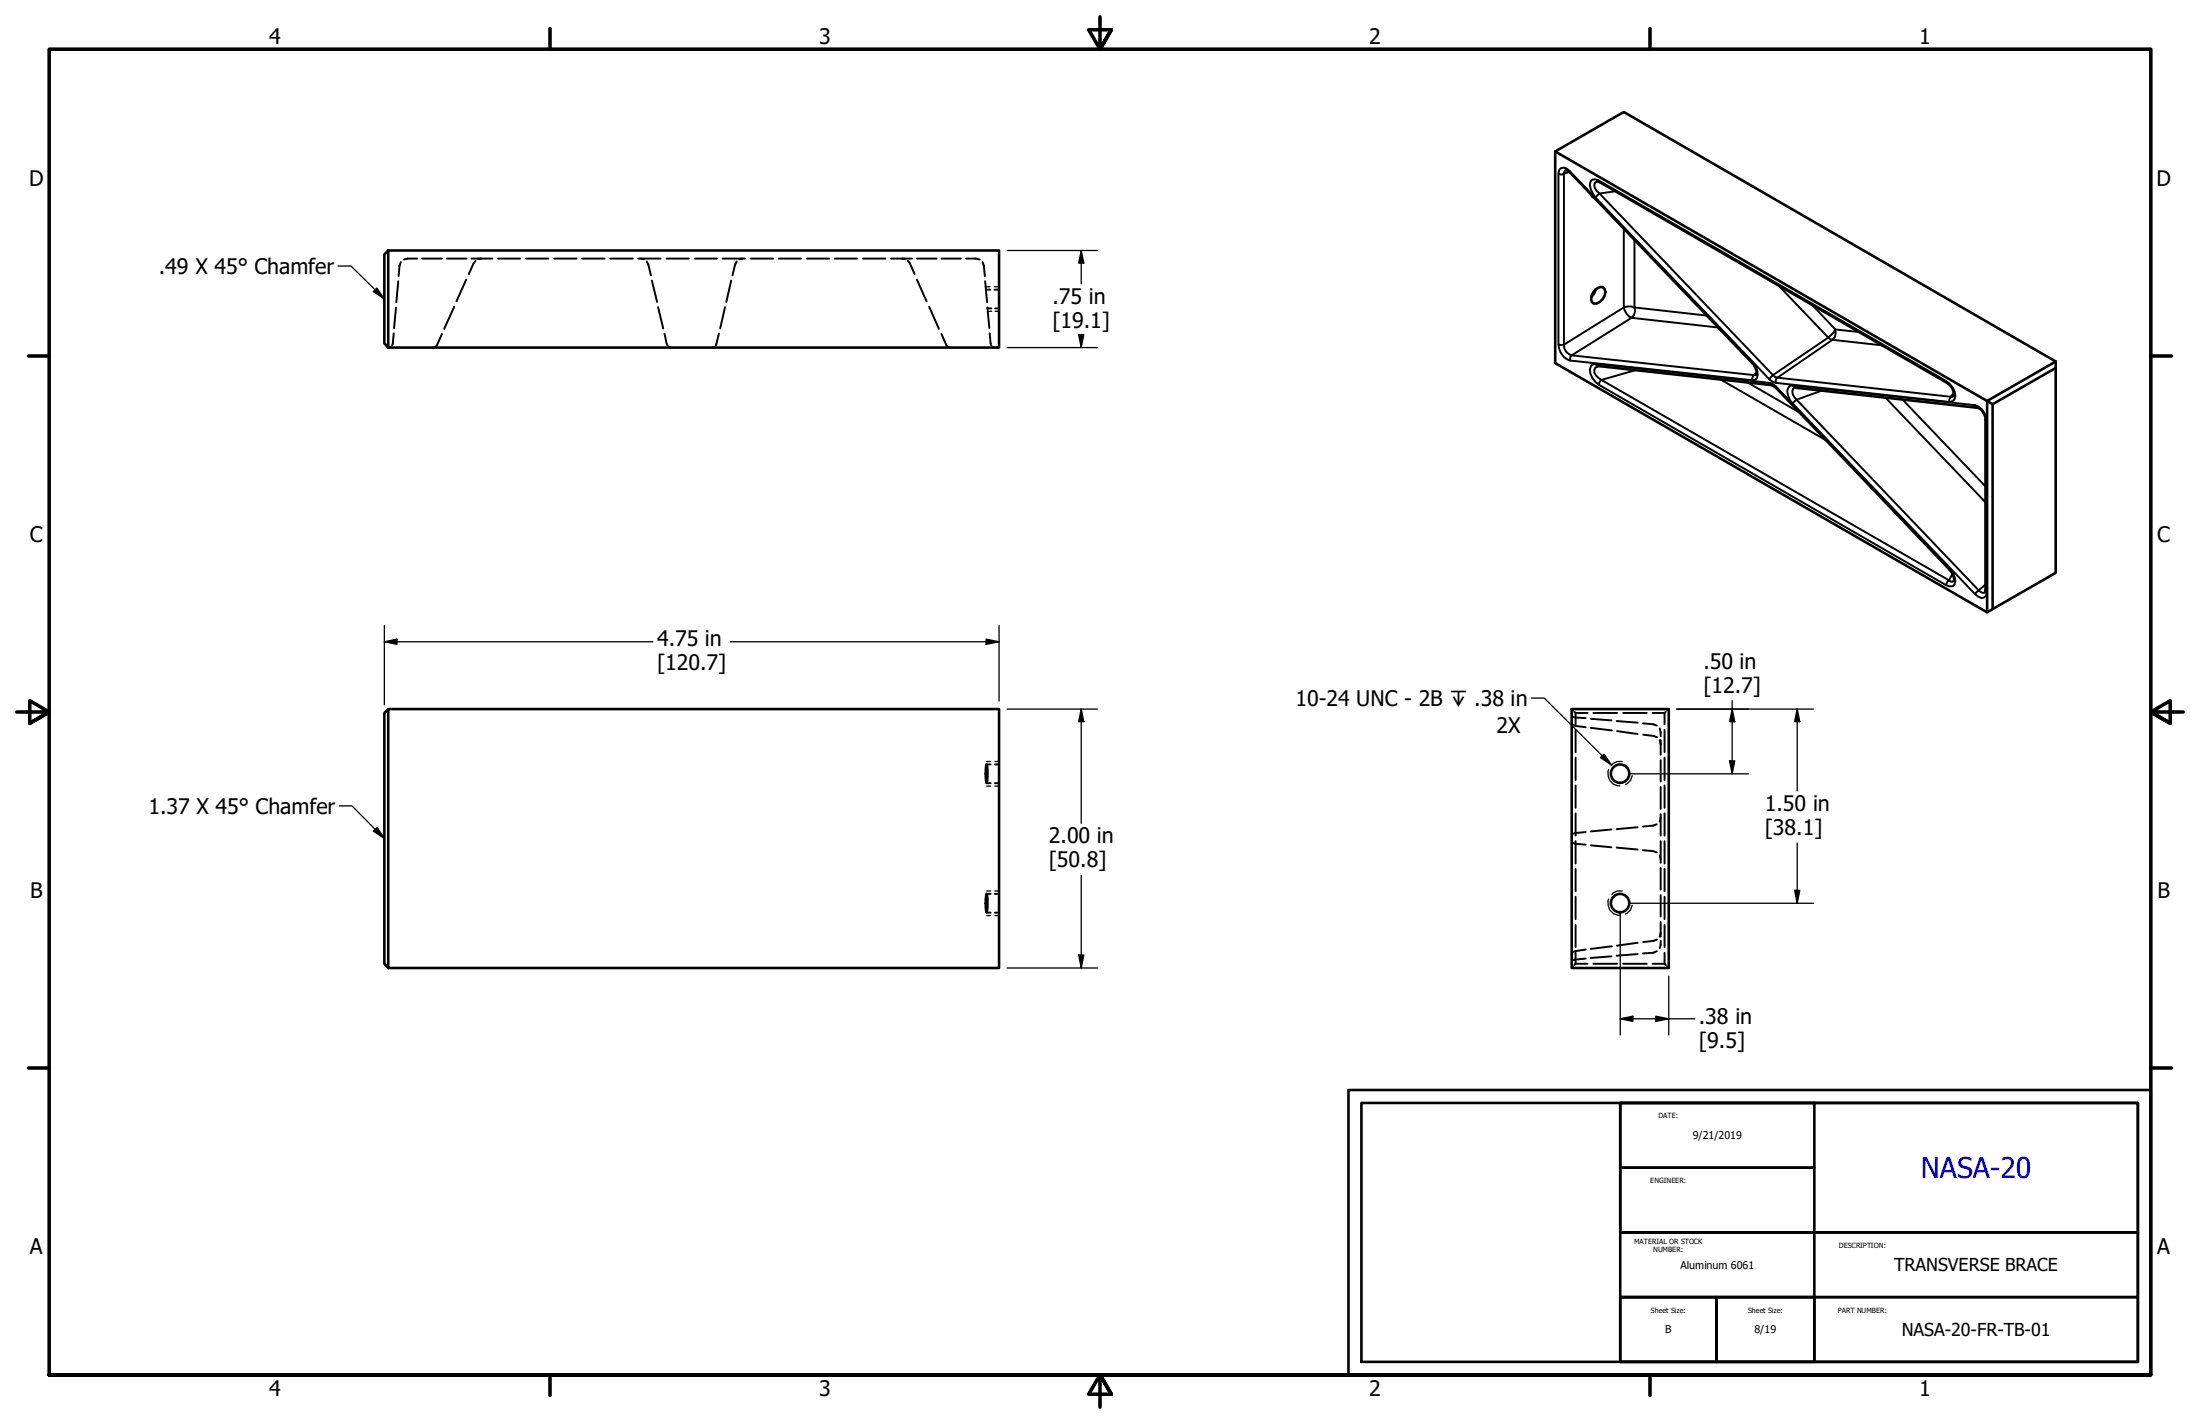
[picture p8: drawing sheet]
<svg xmlns="http://www.w3.org/2000/svg" width="432mm" height="279mm" viewBox="0 0 432 279" stroke-linecap="round" stroke-linejoin="round" font-family="sans-serif">
<!-- layer: Hidden (ANSI) -->
<g fill="none" stroke="#000" stroke-width=".38">
<path d="M78.2 55.2l-.4 4.1M78.7 51.4l-.3 .7-.2 2.1M81.9 50.7h-1.9l-.8 .2M82.9 50.7h3.8M87.7 50.7h3.9M91.5 54.9l-1.9 4.2M92.5 50.7h4.1M93.3 51.2l-.3 .4-1 2.2M94.4 50.7l-.5 .1M97.7 50.7h4.4M103.3 50.7h4.3M108.8 50.7h4.4"/>
<path d="M114.2 50.7h4.5M119.8 50.7h4.4M125.3 50.7h4.4M125.7 50.7l.7 .2M126.9 51.3l.4 .6 .5 2.1M128 55.1l1 4.1M130.8 50.7h4.4M136.3 50.7h4.4M141.8 50.7h4.4M143.5 55.1l-.9 4.1M144.6 51.3l-.3 .6-.5 2.1M145.8 50.7l-.7 .2"/>
<path d="M147.3 50.7h4.5M152.8 50.7h4.4M158.4 50.7h4.4M163.8 50.7h4.5M169.4 50.7h4.4M174.9 50.7h4.1M177.1 50.7l.6 .1M178.2 51.2l.4 .4 .9 2.2M180 54.9l1.9 4.2M180 50.7h3.8M184.8 50.7h3.8M189.6 50.7h1.9l.8 .2"/>
<path d="M192.8 51.4l.3 .7 .2 2.1M193.4 55.2l.3 4.1M193.5 56.8h.9M195.2 56.8h.9M76.6 68.1l-.3 .1M77.3 65.4l-.3 2.4M77.7 60.3l-.4 4.1M85.3 68.1l-.3 .1M86.7 65.5l-1.1 2.4M89.2 60.2l-2 4.3M129.2 60.3l1 4.2M130.4 65.5l.5 2.1 .2 .2"/>
<path d="M131.3 68.1l.3 .1M140.2 68.1l-.4 .1M141.1 65.5l-.6 2.3M142.3 60.3l-.9 4.2M182.4 60.2l1.9 4.3M184.8 65.5l1.1 2.4M186.2 68.1l.2 .1M193.8 60.3l.4 4.1M193.8 60.5h.8M194.2 65.4l.4 2.4M194.8 68.1l.4 .1M195.3 60.5h.8"/>
<path d="M308.5 140v.3M308.5 139.1l.2 .3M309 139.6l.2 .3h2.4M309.2 139.9v2.2M312.7 139.9h4.7M318.6 139.9h4.6M324.4 139.9h2.3M327 139.6l-.3 .3v2.2M327.5 139.1l-.3 .3M193.7 150h.7M193.7 153.7h.7M195.3 150h.8"/>
<path d="M195.3 153.7h.8M308.5 141.6v.4M308.8 140.7l2.4 .2M308.8 142.2l.4 .2 2 .3M309.2 143.2v4.4M309.2 148.7v4.3M309.2 154.1v4.4M309.2 159.6v4.4M312.2 141l4.1 .4M312.2 142.8l4.2 .5M317.3 141.5l4.1 .3M317.4 143.4l4 .6"/>
<path d="M322.5 141.9l2 .2 .7 .3M322.5 144.1l2 .3 .7 .3M325.8 142.9l.1 1.6M325.8 145.2l.1 .8M325.9 145.2v2.9M325.9 149.2v4.2M325.9 154.4v4.3M325.9 159.8v4.2M326.7 143.2v4.4M326.7 148.7v4.3M326.7 154.1v4.4M326.7 159.6v4.4"/>
<path d="M193.7 175.4h.7M193.7 179.1h.7M195.3 175.4h.8M195.3 179.1h.8M308.5 164.8v.4M308.5 163.9v.3M308.8 165.4l2.4 .3M309.2 165v4.4M309.2 170.5v4.4M309.2 176v4.3M311.2 163.3l-2.4 .3M312.2 165.9l4.1 .3"/>
<path d="M316.3 162.8l-4.1 .3M317.3 166.3l4.1 .4M321.4 162.3l-4.1 .4M322.5 166.8l2 .2 .7 .3M325.2 161.7l-.7 .3-2 .2M325.8 167.8l.1 .8M325.9 160.4l-.1 .8M325.9 165v4.3M325.9 170.3v4.3M325.9 175.6v4.2M326.7 165v4.4M326.7 170.5v4.4"/>
<path d="M326.7 176v4.3M308.5 188.7v.3M308.5 187v.4M308.7 189.6l-.2 .3M309.2 186.9v2.2l-.2 .3M309.2 181.5v4.3M309.2 189.1h2.4M311.2 188.1l-2.4 .3M311.2 186.3l-2.4 .5M312.7 189.1h4.7M316.3 187.6l-4.1 .4M316.4 185.7l-4.2 .5"/>
<path d="M318.6 189.1h4.6M321.4 187.2l-4.1 .3M321.4 185l-4 .5M324.4 189.1h2.3M325.2 186.6l-.7 .3-2 .2M325.2 184.3l-.7 .3-2 .2M325.9 180.9v2.9M325.9 184.6v.8l-.1 .7M325.9 183l-.1 .8M326.7 181.5v4.3M326.7 186.9v2.2M326.7 189.1l.3 .3"/>
<path d="M327.2 189.6l.3 .3"/>
</g>
<!-- layer: Hidden Narrow (ANSI) -->
<g fill="none" stroke="#000" stroke-width=".25">
<path d="M193.4 56.3h.9M195.2 56.3h.9M193.9 61.1h.7M195.3 61.1h.8M193.7 149.4h.7M193.7 154.2h.7M195.3 149.4h.8M195.3 154.2h.8M315.7 151a2.34 2.34 0 0 0 2.2 3.2M318.4 149.4h-1l-.8 .4-.2 .3M320.4 152.2l-.4 .9-.7 .7-.3 .1M193.7 174.8h.7"/>
<path d="M193.7 179.6h.7M195.3 174.8h.8M195.3 179.6h.8M315.7 176.4a2.34 2.34 0 0 0 2.2 3.2M318.4 174.8h-1l-.8 .4-.2 .3M320.4 177.6l-.4 .9-.7 .7-.3 .1"/>
</g>
<!-- layer: Visible (ANSI) -->
<g fill="none" stroke="#000" stroke-width=".51">
<path d="M305.2 29.7l13.5-7.7 84.8 48.9v41.5l-13.5 7.7v-41.4zM305.2 29.7v41.5l84.8 48.9M307.3 33.3l.9 .5 35.7 37.4a2.16 2.16 0 0 1 .8 2.3M312.3 38.2l.6 .7M313.5 35.6l.5 .2 68.1 39.3a2.64 2.64 0 0 1 1.4 2.6M76.2 49.1v19.1l-.8-.8v-17.5l.8-.8h119.9v19.1h-119.9M312.8 57.2l.6-.6 .6-.3h.6a1.58 1.58 0 0 1 0 2.4l-.6 .5-.6 .4h-.6a1.56 1.56 0 0 1 0-2.4zM313.2 56.8l-.2 .5-.6 .9M313.6 71.9l34.4 3.8 .6 .4 34 35.6a2.12 2.12 0 0 1 .9 2.3M352.2 76.1l35.9 3.9a2.58 2.58 0 0 1 1.6 2.3l-.1 33.9M403.5 70.9l-13.5 7.8 1.1 .6v40.2M403.5 72.2l-12.4 7.1"/>
<path d="M76.2 139.1h119.9v50.8h-119.9l-.8-.8v-49.2l.8-.8v50.8M308.5 139.1h19v50.8h-19zM193.6 150a8.7 8.7 0 0 1 0 3.6l-.1-1zM193.6 175.4a8.7 8.7 0 0 1 0 3.6l-.1-1z"/>
<circle cx="318" cy="151.8" r="1.81"/>
<circle cx="318" cy="177.2" r="1.81"/>
</g>
<!-- layer: Visible Narrow (ANSI) -->
<g fill="none" stroke="#000" stroke-width=".38">
<path d="M305.9 34.1v33.5M307.3 33.3l-.3 .4v.4l-.4 .1-.7-.1 .1-.7 .3-.4 .6-.1 .6 .2 .7 .6M308 33.7l-1 .4v33.5M308.2 33.7v.1M308.2 33.7l35.8 37.4M313.2 38.8l34.1 35.6M313.5 35.6l-.4 .2a1.7 1.7 0 0 0 .8 2.2l-.7 .8M313.8 35.4l-.7-.2h-.6l-.3 .4a3.6 3.6 0 0 0 1 3.2M313.8 35.4l.2 .4M313.8 35.4l68.2 39.3M317.1 37.5l-3.2 .5 34.1 35.6M318.7 44.8v15.5"/>
<path d="M320.8 47.1v13.2l14.2 1.6M349.1 56l9.7 10.2M355.6 59.8l4.6 4.8 4.7 .6M305.9 67.6l.3 .1 .8-.1a2.04 2.04 0 0 0 1.5 2.1l-.3 .3v.7a3.3 3.3 0 0 1-2.3-3.1zM308.2 70.7l35.8 3.9M313.2 71.4l-.6 .1a1.84 1.84 0 0 0-.1 2.7l.6 .7 .7 .6M313.2 71.4l.2 .3 .3 .1M313.2 71.4l34.1 3.7M313.6 71.9l-.5 .2a1.42 1.42 0 0 0 .7 2.1l.5 .3M313.8 75.5l68.2 39.3M314.3 74.5l-.4 .6-.1 .4M314.3 74.5l68.2 39.4 .7-1.3"/>
<path d="M318.7 60.3a2.79 2.79 0 0 0 1.5 2.1M318.7 60.3l.7-.2h.8l.6 .2 .1 .8-.2 .7-.5 .6M318.7 60.3l-11.7 7.3M320.2 62.4l-11.7 7.3 35.7 3.9M320.2 62.4l17 1.9M320.9 72.6l-6.6 1.9M337.8 74.5l20.7 11.9M343 75.1l10.1 5.8M344 71.1a3.2 3.2 0 0 1 .9 3l-.4 .4-.5 .1M344 71.1l-.1 .1M344.2 73.6l-.3 .6 .1 .4M344.7 73.5l-.5 .1"/>
<path d="M344.8 73.1l-.6 .5M347.3 74.4l.6 .5 .7 .2M347.3 75.1l.6 .2 .7 .5M347.3 75.1l.4 .5M348 73.6l-.7 .8M348 73.6l.4 .4 .5 .1-.4 .6 .1 .4M348.6 75.8l34 35.6M348.6 75.1l34 3.8M348.6 75.8v.3M351.9 75.6l-.6 .1-.5 1.1 .5 1.6 .6 .8M351.9 75.6l.1 .3 .4 .2M351.9 79.2l35.8 37.4"/>
<path d="M351.9 75.6l35.8 3.9M352.2 76.1a1.19 1.19 0 0 0 0 1.8l.4 .5-.7 .8M357.6 76.6l-5 1.8 35.8 37.4M358.8 66.2l.4 .3 .5 .2M358.8 66.2l1.1-1 .3-.6 .1 .8-.2 .8-.4 .5M358.8 66.2l-10.8 7.4M359.7 66.7l-10.8 7.4 34 3.8M359.7 66.7l9.7 1.1M370.1 78l19.6 20.6M373.4 78.4l16.3 17M382 74.7a3.7 3.7 0 0 1 1.8 3l-.2 .7-.4 .3-.6 .2M382 74.7l.1 .4"/>
<path d="M382.9 77.9l-.3 .6v.4M383.5 77.7l-.3 .2h-.3M383.5 77l-.6 .9M387.7 79.5a3.3 3.3 0 0 1 2.3 3.1M387.7 79.5l.4 .5M389.7 82.3l.3 .3M390 82.6v33.5M382.6 111.4a3.4 3.4 0 0 1 1.1 3.2l-.4 .4-.6 .1-.7-.3M382.6 111.4v.3M383.5 114l-.3 .2-.7-.3-.3 .2-.2 .7M388.4 115.8l-.7 .8M388.4 115.8l.4 .4 .5 .1 .3-.1"/>
<path d="M389.7 115.8l.3 .3M389.7 114.7l-1.3 1.1M390 116.1l-.2 .7-.4 .4-.5 .1-.6-.2-.6-.5"/>
</g>
<!-- layer: Border (ANSI) -->
<g fill="none" stroke="#000" stroke-width=".7">
<path d="M107.9 5.6v4.1M215.9 3.3v6.4l-2.2-3.9h4.4l-2.2 3.9 2.2-3.9M323.8 5.6v4.1M5.6 69.8h4.1M422.1 69.8h4.1M3.3 139.7h6.4l-3.9-2.2v4.4l3.9-2.2-3.9 2.2M428.5 139.7h-6.4l3.9-2.2v4.4l-3.9-2.2 3.9 2.2M5.6 209.5h4.1M422.1 209.5h4.1M9.7 269.7v-260h412.4v260h-412.4h412.4M107.9 269.7v4.1M218.1 273.6l-2.2-3.9 2.2 3.9h-4.4l2.2-3.9v6.4"/>
<path d="M323.8 269.7v4.1"/>
</g>
<!-- layer: Title (ANSI) -->
<path d="M264.7 213.9h157.4v55.8h-157.4zM267.2 216.4h152.4v50.8h-152.4zM318 216.4h38.1v12.7h-38.1zM318 216.4h101.6v25.4h-101.6zM318 229.1h38.1v12.7h-38.1zM318 254.5v12.7h18.9v-12.7h19.2v12.7h-19.2v-12.7zM318 241.8h101.6v12.7h-101.6zM318 254.5h101.6v12.7h-101.6zM336.9 254.5v12.7M356.1 241.8v25.4" fill="none" stroke="#000" stroke-width=".51"/>
<!-- layer: Dimension (ANSI) -->
<g fill="none" stroke="#000" stroke-width=".25">
<path d="M197.7 49.1h17.7M212.2 49.1l.5 2.5h-1zM212.2 49.1v6.6M197.7 68.2h17.7M211.7 65.7h1l-.5 2.5zM212.2 65.7v2.5M75.4 125.9l2.5-.5v1zM75.4 125.9h52.7M75.4 122.7v15.6M143.4 125.9h52.7M193.5 125.4l2.6 .5-2.6 .5zM196.1 122.7v14.8"/>
<path d="M197.7 139.1h17.7M212.2 139.1l.5 2.5h-1zM212.2 139.1v22.4M329.1 139.1h26.8M340 139.1l.5 2.5h-1zM340 137.5v14.3M352.7 139.1l.6 2.5h-1.1zM352.7 139.1v16.1M319.6 151.8h23.6M339.5 149.3h1l-.5 2.5zM212.2 171.8v18.1M318 178.8v24.3"/>
<path d="M319.6 177.2h36.3M352.2 174.7h1.1l-.6 2.5zM352.7 165.4v11.8M197.7 189.9h17.7M211.7 187.4h1l-.5 2.5zM318 199.9l2.5-.5v1zM318 199.9h14.7M325 199.4l2.5 .5-2.5 .5zM327.5 191.5v11.6"/>
</g>
<g fill="#000">
<path d="M212.2 49.1l.5 2.5h-1z" fill-rule="evenodd"/>
<path d="M211.7 65.7h1l-.5 2.5z" fill-rule="evenodd"/>
<path d="M75.4 125.9l2.5-.5v1z" fill-rule="evenodd"/>
<path d="M193.5 125.4l2.6 .5-2.6 .5z" fill-rule="evenodd"/>
<path d="M212.2 139.1l.5 2.5h-1z" fill-rule="evenodd"/>
<path d="M339.5 149.3h1l-.5 2.5z" fill-rule="evenodd"/>
<path d="M340 139.1l.5 2.5h-1z" fill-rule="evenodd"/>
<path d="M352.7 139.1l.6 2.5h-1.1z" fill-rule="evenodd"/>
<path d="M352.2 174.7h1.1l-.6 2.5z" fill-rule="evenodd"/>
<path d="M211.7 187.4h1l-.5 2.5z" fill-rule="evenodd"/>
<path d="M318 199.9l2.5-.5v1z" fill-rule="evenodd"/>
<path d="M325 199.4l2.5 .5-2.5 .5z" fill-rule="evenodd"/>
</g>
<!-- layer: Symbol (ANSI) -->
<path d="M66.4 52.2h2.5l6.5 6.5M73.3 57.2l.7-.7 1.4 2.2zM300.6 137h2.5l13.2 13.1M66.6 158.1h2.5l6.3 6.4M314.8 148l1.5 2.1-2.2-1.4zM73.3 163.1l.7-.7 1.4 2.1z" fill="none" stroke="#000" stroke-width=".25"/>
<g fill="#000">
<path d="M73.3 57.2l.7-.7 1.4 2.2z" fill-rule="evenodd"/>
<path d="M314.8 148l1.5 2.1-2.2-1.4z" fill-rule="evenodd"/>
<path d="M73.3 163.1l.7-.7 1.4 2.1z" fill-rule="evenodd"/>
</g>
<text font-size="5.6" fill="#00f" x="377" y="231.1">NASA-20</text>
<g font-size="4.2">
<text x="52.8" y="8.6">4</text>
<text x="160.8" y="8.6">3</text>
<text x="268.7" y="8.6">2</text>
<text x="376.7" y="8.6">1</text>
<text x="5.7" y="36.4">D</text>
<text x="423.3" y="36.4">D</text>
<text x="31.2" y="53.7">.49 X 45° Chamfer</text>
<text x="206.6" y="59.6">.75 in</text>
<text x="206.6" y="64.3">[19.1]</text>
<text x="5.8" y="106.3">C</text>
<text x="423.4" y="106.3">C</text>
<text x="129" y="126.8">4.75 in</text>
<text x="129" y="131.5">[120.7]</text>
<text x="334.3" y="131.2">.50 in</text>
<text x="334.3" y="135.9">[12.7]</text>
<text x="254.3" y="138.5">10-24 UNC - 2B ↧ .38 in</text>
<text x="293.8" y="143.8">2X</text>
<text x="29.1" y="159.6">1.37 X 45° Chamfer</text>
<text x="346.4" y="159.1">1.50 in</text>
<text x="205.9" y="165.5">2.00 in</text>
<text x="346.4" y="163.8">[38.1]</text>
<text x="205.9" y="170.2">[50.8]</text>
<text x="5.9" y="176.1">B</text>
<text x="423.5" y="176.1">B</text>
<text x="333.4" y="200.9">.38 in</text>
<text x="333.4" y="205.5">[9.5]</text>
<text x="5.8" y="246">A</text>
<text x="423.4" y="246">A</text>
<text x="52.8" y="273.8">4</text>
<text x="160.8" y="273.8">3</text>
<text x="268.7" y="273.8">2</text>
<text x="376.7" y="273.8">1</text>
</g>
<g font-size="3.5">
<text x="371.8" y="249.4">TRANSVERSE BRACE</text>
<text x="373.3" y="262.1">NASA-20-FR-TB-01</text>
</g>
<g font-size="2.1">
<text x="332.2" y="223.4">9/21/2019</text>
<text x="329.8" y="248.9">Aluminum 6061</text>
<text x="326.8" y="261.6">B</text>
<text x="344.4" y="261.5">8/19</text>
</g>
<g font-size="1.4">
<text x="325.5" y="219.5">DATE:</text>
<text x="323.9" y="232.2">ENGINEER:</text>
<text x="320.7" y="244">MATERIAL OR STOCK</text>
<text x="324.5" y="245.7">NUMBER:</text>
<text x="360.9" y="244.9">DESCRIPTION:</text>
<text x="324" y="257.6">Sheet Size:</text>
<text x="343.1" y="257.6">Sheet Size:</text>
<text x="360.7" y="257.6">PART NUMBER:</text>
</g>
</svg>
